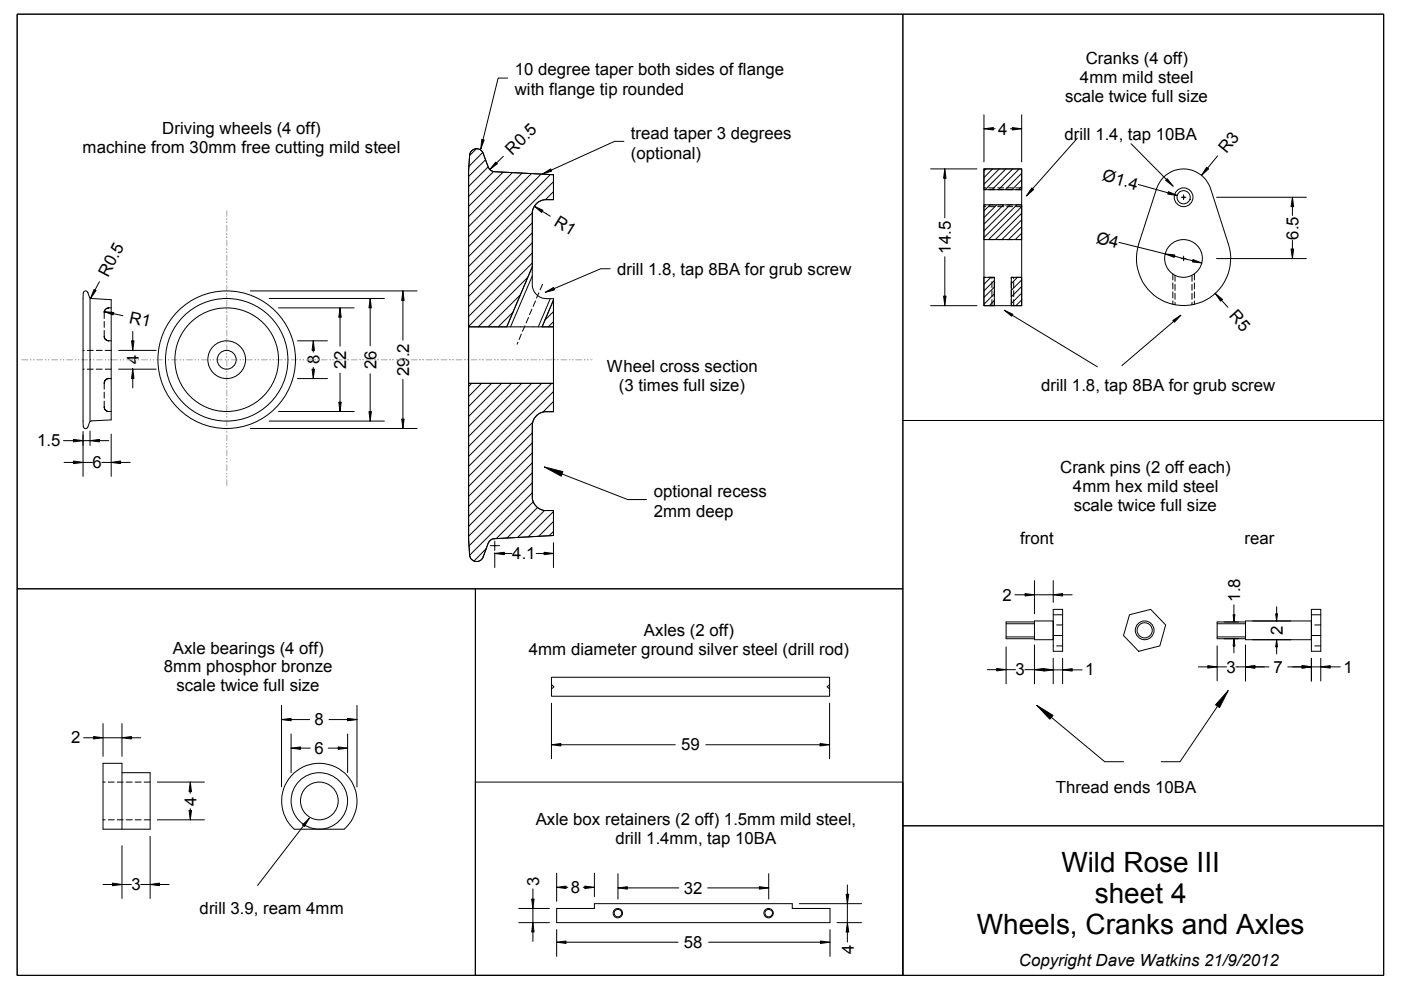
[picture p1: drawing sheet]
<svg xmlns="http://www.w3.org/2000/svg" width="297mm" height="210mm" viewBox="0 0 297 210" stroke-linecap="round" stroke-linejoin="round" font-family="sans-serif">
<g fill="none" stroke="#000" stroke-width=".21">
<path d="M3.6 3h289.8v203.8h-289.8zM3.6 3h187.8v121.8h-187.8zM107.6 16.6h-2l-3.2 13M191.4 3h102v86.2h-102zM100 32a1.48 1.48 0 0 1 2.4 .5l1.1 2.9a1.67 1.67 0 0 0 1.4 1l12.4 .6v5.3h-1.7a3 3 0 0 0-2.7 2.6v11.7l-5.5 12.7h-8v-33l.2-3.5zM101 31.5l-1.4 1.5M102.1 29.5l.6 .2-.8 1.9zM102.4 32.3l-3 3M103 33.9l-3.6 3.5M103.5 35.4l.4 .6 1 .4 12.4 .6v5.3h-1.8a3 3 0 0 0-2.6 2.7v15.6a3.1 3.1 0 0 0 2.9 2.7h1.5v24h-1.8a3 3 0 0 0-2.6 2.7v15.3a2.95 2.95 0 0 0 2.9 2.9h1.5v5.3l-13 .8-.5 .5-.3 .4-1.1 2.9a1.48 1.48 0 0 1-1.6 .9 1.48 1.48 0 0 1-1.2-1.4l-.2-3.3M103.5 35.4l-1.1-2.9a1.48 1.48 0 0 0-1.6-1 1.48 1.48 0 0 0-1.2 1.4l-.2 3.4v78M103.5 35.4l-4.1 4.1"/>
<path d="M104.6 36.4l-5.2 5.3M105.1 34.4l.3 .3-1.6 1.2zM106.7 36.5l-7.3 7.3M106.7 33.1l-1.4 1.4M108.7 36.6l-9.3 9.3M110.7 36.7l-11.3 11.3M112.7 36.8l-13.3 13.4M114.7 36.9l-15.3 15.4M115.1 36.9l1.7-1.1 .2 .5zM116.7 37l-17.3 17.4M117.3 38.5l-17.9 18M132.3 30h-2l-13.4 6.1"/>
<path d="M197.3 35.8h9.8M200.3 35.8l.3 2h-.5zM200.3 37.8v8.4M208.6 35.8h8v4.4h-8zM208.6 27.3l2-.2v.5zM208.6 24.3v10M208.6 35.8h8v29h-8zM208.6 39.8h.4M209 35.8l-.4 .4M209.6 39.8h1.3M210.4 35.8l-1.8 1.9M210.6 27.3h.4"/>
<path d="M211.5 39.8h1.3M211.9 35.8l-3.3 3.3M213.3 35.8l-4.4 4.4M213.4 39.8h1.3M214.2 27.3h.4M214.6 27.1l2 .2-2 .3zM214.7 35.8l-4.4 4.4M215.3 39.8h1.3M216.1 35.8l-4.4 4.4M216.6 24.3v10M216.6 39.5l-.7 .7M216.6 38.1l-2.1 2.1"/>
<path d="M216.6 36.7l-3.5 3.5M218.8 39.8l.4 .4-1.6 1.3zM228.4 29.3l-9.5 10.7M239.8 30.5l7.5 7.6M241.3 39.1l6.4 1.8M246.6 37.6a6 6 0 0 1 10.1 2.4l3.7 11.7a10 10 0 0 1-9.5 13.1 10 10 0 0 1-9.5-13.1l3.8-11.7 .6-1.3zM247.1 38.2l.4-.3 1.2 1.6zM255.8 35.5l.4 .3-1.4 1.4zM258.1 33.1l-2.1 2.5M21.1 59.7l-1 1.8M111.9 58.8l-10.5 10.5M112.9 58.5l-4.7 10.8"/>
<path d="M112.9 56.6l-5.5 12.7M112.9 55.8l-13.5 13.4M112.9 53.6l-13.5 13.5M112.9 51.5l-13.5 13.5M112.9 49.4l-13.5 13.5M112.9 47.2l-13.5 13.5M112.9 45.1l-13.5 13.5M113.3 43.7l1.8 .9-.3 .4zM115 44.8l1.7 1M117.3 40.6l-1.6 1.7M129.4 57h-2l-10 4.2M200.3 54.4v8.4"/>
<path d="M208.6 58.8h2.2v6h-2.2zM208.6 43.4h8v7.4h-8zM208.6 50.8h.4M208.6 43.8h.4M208.6 43.4h.4M208.6 40.2h.4M208.6 58.8h.3M208.7 58.8h-.1M209.5 58.8h1.3v.3M209.6 50.8h1.3M209.6 43.8h1.3M209.6 43.4h1.3"/>
<path d="M209.6 40.2h1.3M209.9 43.4l-1.3 1.3M210.1 58.8l-1.5 1.5M210.3 58.8v.3M210.3 59.7v1.3M210.8 59.7v1.3M210.8 59.5l-2.2 2.2M211.3 43.4l-2.7 2.7M211.5 50.8h1.3M211.5 43.8h1.3M211.5 43.4h1.3M211.5 40.2h1.3"/>
<path d="M212.8 43.4l-4.2 4.1M213.4 50.8h1.3M213.4 43.8h1.3M213.4 43.4h1.3M213.4 40.2h1.3M214.2 43.4l-5.6 5.6M214.4 58.8h2.2v6h-2.2zM214.4 59.7v1.3M214.7 58.8h-.3v.3M214.9 58.8v.3M214.9 59.7v1.3M215.3 50.8h1.3"/>
<path d="M215.3 43.8h1.3l-7 7M215.3 43.4h1.3M215.3 40.2h1.3M215.3 58.8h1.3M215.6 43.4l-7 7M215.7 58.8l-1.3 1.3M216.6 59.4l-2.2 2.2M216.6 49.4l-1.3 1.4M216.6 48l-2.8 2.8M216.6 46.6l-4.2 4.2M216.6 45.2l-5.6 5.6M237.2 51.4l9.9 2.4"/>
<path d="M247.1 53.8l2 .3-.1 .5zM247.7 40.6l1.9 .8-2-.3zM248.7 58.1v1.3M248.7 60v1.3M249 54.3l3.9 1M249.1 58.4v1.2M250.4 54.8h1.1M250.4 41.8h1.1M250.9 41.3v1M250.9 54.3v1M252.7 58.4v1.2M252.9 55l1.9 .8-2-.3z"/>
<path d="M253.2 58.1v1.3M253.2 60v1.3M257.9 54.8h19.1M257.9 41.8h19.1M273.7 52.8h.6l-.3 2zM274 41.8l.3 2h-.6zM274 43.8v1.9M274 51v1.8M17.6 74.3h.3M17.6 78.3h.3M17.8 61.8a.5 .5 0 0 1 .8 .2l.4 1 .3 .3 4.3 .2v25.5l-4.2 .2-.3 .2-.5 1.2-.3 .2h-.3l-.4-.4v-1.1v-26zM18.5 74.3h1.3"/>
<path d="M18.5 78.3h1.3M19.1 63.2v26.2M19.9 61.4l.5 .2-1.2 1.6zM20.4 74.3h1.3M20.4 78.3h1.3M22.1 66.1l2 .2-.1 .5zM22.1 70.1v1.4a1.01 1.01 0 0 0 .8 .8h.7M22.1 66.1v1.4M22.1 68.2v1.2M22.3 74.3h1.3M22.3 78.3h1.3M23.6 65.3h-.7a.99 .99 0 0 0-.8 .8"/>
<path d="M24.1 66.5l1.9 .4M25.1 74.3h8M25.1 78.3h8M27.9 72.3h.5l-.3 2zM28.1 74.3h.1zM28.1 78.2l.1 .1zM28.1 78.3l.3 2h-.5zM28.1 70.3v2M53.1 61.7h35.3M57.1 63.3h24.4M59.1 65.3h16M63.1 72.3h6.3"/>
<path d="M66.2 78.3h.5l-.3 2zM66.4 72.3l.3 2h-.5zM66.4 74.3v.4M66.4 77.9v.4M72.1 65.3l.2 2h-.5zM72.1 67.3v6.1M72.1 79.1v6.2M78.5 63.3l.2 2h-.5zM78.5 65.3v8M78.5 79.2v8M85.4 61.7l.3 2h-.5zM85.4 63.7v8.4"/>
<path d="M99.4 69.3h17.9M108.8 66.2l-3.2 3.1M109.8 72.6l-.2 .4M110.4 62.5l-6.9 6.8M110.5 70.8l-.4 1.2M111.3 69.1l-.5 1.1M112.1 67.3l-.6 1.2M112.8 65.6l-.5 1.1M113.5 63.8l-.5 1.2M114.3 62.1l-.6 1.1M115 60.3l-.5 1.2M115.6 62l1.7-1 .3 .5z"/>
<path d="M116.7 63.3l-2.6 6M117.3 63.6v5.7h-2.4zM117.3 63.6l-2.4 5.7M117.3 68.2l-1.1 1.1M117.3 66.1l-1.8 1.8M117.3 64l-.2 .2M197.3 64.8h9.8M200.1 62.8h.5l-.3 2zM210.3 61.6v1.3M210.3 63.5v1.3M210.8 61.6v1.3M210.8 63.5v1.3"/>
<path d="M210.8 63.7l-1 1.1M210.8 62.3l-2.2 2.2M210.8 60.9l-2.2 2.2M212.9 65.8l1.9 .8-.3 .5zM214.4 61.6v1.3M214.4 63.5v1.3M214.6 66.8l18.1 11M214.9 61.6v1.3M214.9 63.5v1.3M216.6 63.6l-1.2 1.2M216.6 62.1l-2.2 2.2M216.6 60.7l-2.2 2.2"/>
<path d="M248.7 67.9l1.7-1.1-1.4 1.5zM248.7 61.9v1.3M248.7 63.8v.7M248.8 68.2l-10.9 9.3M249.1 60.3v1.3M249.1 62.2v1.3M249.1 64.1v.5M252.7 60.3v1.3M252.7 62.2v1.3M252.7 64.1v.5M253.2 61.9v1.3M253.2 63.8v.7"/>
<path d="M257.6 62.2l1.6 1.3-.4 .3zM259 63.7l1.3 1.5M13.5 93.4h2.1M13.6 98h2M15.6 97.7l2 .3-2 .3zM15.6 93.2l2 .2-2 .3zM17.6 91.5v9.5M17.6 98h2M17.6 93.4h1.5M19.1 93.4l2-.2v.5zM19.1 91.4v3M21.1 93.4h2"/>
<path d="M21.6 98h2M22.1 85v1.5a1.01 1.01 0 0 0 .8 .7h.7M22.1 83.1v1.3M23.6 98l2-.3v.6zM23.6 80.3h-.8l-.5 .3-.2 .5v1.4M23.6 92v9M25.6 98h2M28.1 80.3v2M53.1 90.8h35.3M57.1 89.3h24.4M59.1 87.2h16M63.1 80.3h6.3"/>
<path d="M71.8 85.3h.5l-.2 1.9zM78.2 87.2h.5l-.2 2.1zM85.2 88.9h.5l-.3 1.9zM85.4 80.4v8.5M99.4 81.3h17.9v6h-1.8a3 3 0 0 0-2.6 2.7v15.7a3.1 3.1 0 0 0 2.5 2.5h1.9v5.3l-12.8 .8-.6 .3-.3 .4-1.4 3.5-.9 .5h-.5l-.5-.2a1.34 1.34 0 0 1-.7-1.2l-.2-3.3zM99.4 81.3h17.9M100 81.3l-.6 .7M102.1 81.3l-2.7 2.8M104.2 81.3l-4.8 4.9M106.3 81.3l-6.9 7M108.5 81.3l-9.1 9.1M110.6 81.3l-11.2 11.2"/>
<path d="M112.7 81.3l-13.3 13.4M112.9 98.1l-13.5 13.5M112.9 96l-13.5 13.5M112.9 93.9l-13.5 13.5M112.9 91.8l-13.5 13.4M112.9 89.5l-13.5 13.6M114.8 81.3l-15.4 15.5M115.4 99l3.9 1-.3 1zM117 81.3l-17.6 17.6M117.3 85.1l-2.2 2.3M117.3 83l-17.9 18M191.4 89.2h102v85.9h-102z"/>
<path d="M103.1 116.3l-2.6 2.7M103.9 115.7h2M104.9 117.3l2-.2v.5zM104.9 114.7v2M104.9 117.2v3.2M106.9 117.3h1.6M112.9 104.5l-13.3 13.2M112.9 102.4l-13.5 13.3M112.9 100.2l-13.5 13.5M113.1 106.4l-7.9 7.8M113.7 117.3h1.7M114 107.6l-6.5 6.5"/>
<path d="M115.4 117.1l1.9 .2-1.9 .3zM115.4 108.2l-5.7 5.8M117.3 115.1v5.3M117.3 112.7l-.9 .9M117.3 110.6l-3.1 3.1M117.3 108.5l-5.3 5.3M119.2 100.5l13.9 5.4h4M3.6 124.8h97.2v82h-97.2zM100.8 124.8h90.6v82h-90.6zM213.3 137.2v7.8M213.3 132.2h6M213.3 135h6"/>
<path d="M215.2 126.1h2.1M217.3 125.9l2 .2-2 .3zM219.3 131.7h4v3.9h-4zM219.3 123.1v7M219.3 136.7v8.3M219.3 131.9h-6v3.5h6M219.3 126.1h4M223.3 126.1l2-.2v.5zM223.3 123.1v4.6M223.3 129.2h2v8.9h-2zM223.3 139.6v5.4M223.3 130.3h2"/>
<path d="M223.3 134.7h2M223.3 136.9h.1M223.3 132.5h.1M224 136.9h1.3M224 132.5h1.3M225.3 126.1h2M225.3 139.6v5.4M239.5 130.3l4.5-1.1 3.1 3.3-1.2 4.4-4.5 1.2-3.2-3.4zM258.1 136.9v7.5M258.1 132.2h6M258.1 135h6M261.4 130.3h.4l-.2 1.6z"/>
<path d="M261.6 136.9l.1 .1zM261.6 135.4l.2 1.5h-.4zM261.6 128.2v2.1M261.6 136.9v1.5M264.1 136.7v7.7M264.1 131.9h-6v3.5h6M270.5 130.1h.3l-.1 1.6zM270.6 135.6l.1 .1zM270.6 131.6l.1 .1zM270.7 135.6l.1 1.6h-.3zM270.7 128.7v1.4M270.7 137.2v1.4"/>
<path d="M278 131.7h-13.9v3.9h13.9M278 129.2h2v8.9h-2zM278 139.6v4.8M278 130.3h2M278 134.7h2M278 136.9h.1M278 132.5h.1M278.8 136.9h1.2M278.8 132.5h1.2M280 139.6v4.8M17.7 156.4h2.2M19.9 156.2l1.9 .2-1.9 .3z"/>
<path d="M21.8 153.4v7M21.8 156.4h4.1M25.9 156.4l2-.2v.5zM25.9 153.4v7M27.9 156.4h1.9M59.7 152.6l2-.3v.5zM59.7 149.6v17.2M61.7 158.6l2-.2v.5zM61.7 155.6v8.2M61.7 152.6h4M63.7 158.6h2.1M69.6 158.6h2.1"/>
<path d="M69.8 152.6h3.9M71.7 158.4l2 .2-2 .3zM73.7 152.3l2 .3-2 .2zM73.7 155.6v8.2M75.7 149.6v17.2M116.9 143.6h59v4h-59zM116.9 157.9l2-.3v.6zM116.9 149.1v11.8M116.9 145.1l.5 .5-.5 .5M118.9 157.9h24.3M149.6 157.9h24.3M173.9 157.6l2 .3-2 .3z"/>
<path d="M175.9 149.1v11.8M175.9 145.1l-.5 .5 .5 .5M209.3 142h2M211.3 141.7l2 .3-2 .2zM213.3 142h2M217.3 142h2M219.3 142l2-.3v.5zM219.3 142h2M219.8 149.6l3.5 2.1-.7 .8zM221.3 141.8l2 .2-2 .3zM221.3 142h2M222.9 152.1l11.3 9.4h4"/>
<path d="M223.3 142h2M225.3 142l2-.2v.5zM227.3 142h2.1M254.1 141.4h2M256.1 141.1l2 .3-2 .2zM258.1 141.4h1.9M258.1 149.7l-7.9 11.8h-4M260.4 146.4l-1.8 3.6-.9-.6zM262 141.4h2.1M264.1 141.4l2-.3v.5zM266.1 141.4h3M273 141.4h3.1"/>
<path d="M276.1 141.1l1.9 .3-1.9 .2zM278 141.4h2M280 141.4l2-.3v.5zM282 141.4h2.2M21.8 173.8h.5M21.8 165.8h.5M22.9 173.8h1.3M22.9 165.8h1.3M24.8 173.8h1.3M24.8 165.8h1.3M25.9 163.8h5.9v12h-10v-14h4.1v14M25.9 179.3v11.2"/>
<path d="M26.8 173.8h1.2M26.8 165.8h1.2M28.7 173.8h1.2M28.7 165.8h1.2M30.6 173.8h1.2M30.6 165.8h1.2M31.8 177.3v13.2M33.4 173.8h9.9M33.4 165.8h9.9M40.1 171.8h.5l-.3 2zM40.3 165.8l.3 2.1h-.5zM40.3 167.9v.3"/>
<path d="M40.3 171.4v.4M62.3 163.9a8 8 0 0 1 11.3 .6 8 8 0 0 1-.6 11.3h-10.6a8 8 0 0 1-.1-11.9zM64.1 174.9l1.5-1.4-1 1.7zM64.3 175.1l-9.7 12.6M100.8 165.8h90.6v41h-90.6zM191.4 175.1h102v31.7h-102zM21.8 187.5h2M23.8 187.2l2.1 .3-2.1 .3zM25.9 187.5h2M29.8 187.5h2M31.8 187.5l2-.3v.6zM33.8 187.5h2.1"/>
<path d="M110 195.6h6.5M110 192.6h6.5M112.7 190.6h.5l-.2 2zM113 195.6l.2 2h-.5zM113 188.5v2.1M113 192.6v3M113 197.6v2M118 199.8l2-.3v.5zM118 188.1l2-.2v.5zM118 192.6h8v-1h42v1h8v3h-58zM118 185.1v6M118 197.1v5.7"/>
<path d="M120 199.8h23.8M120 188.1h.4M123.7 188.1h.3M124 187.9l2 .2-2 .3zM126 185.1v5M131 188.3l2-.3v.5zM131 185.3v5.3M133 188.3h10.9M150 188.3h11M150.2 199.8h23.7M161 188l2 .3-2 .2zM163 185.3v5.3"/>
<path d="M169.5 191.6h13.2M173.9 199.5l2.1 .3-2.1 .2zM176 197.1v5.7M177.5 195.6h5.2M179.4 189.6h.6l-.3 2zM179.7 195.6l.3 2h-.6zM179.7 187.6v2M179.7 191.6v4M179.7 197.6v2.1"/>
<circle cx="250.9" cy="54.8" r="4"/>
<circle cx="250.9" cy="41.8" r="1.4"/>
<circle cx="251" cy="41.8" r="1.99"/>
<circle cx="48.1" cy="76.3" r="13"/>
<circle cx="48.1" cy="76.3" r="14.6"/>
<circle cx="48.1" cy="76.3" r="4"/>
<circle cx="48.1" cy="76.3" r="11"/>
<circle cx="48.1" cy="76.3" r="2"/>
<circle cx="242.7" cy="133.6" r="1.99"/>
<circle cx="242.7" cy="133.6" r="1.61"/>
<circle cx="67.7" cy="169.8" r="6"/>
<circle cx="67.7" cy="169.8" r="4"/>
<circle cx="131" cy="193.6" r="1"/>
<circle cx="131" cy="193.6" r=".8"/>
<circle cx="163" cy="193.6" r="1"/>
<circle cx="163" cy="193.6" r=".8"/>
</g>
<g fill="#000">
<path d="M102.1 29.5l.6 .2-.8 1.9 .5-2-.5 2z" fill-rule="evenodd"/>
<path d="M105.1 34.4l.3 .3-1.6 1.2 1.5-1.4-1.5 1.4z" fill-rule="evenodd"/>
<path d="M115.1 36.9l1.7-1.1 .2 .5-1.9 .6 1.8-.8z" fill-rule="evenodd"/>
<path d="M200.3 35.8l.3 2h-.5l.2-2v2z" fill-rule="evenodd"/>
<path d="M208.6 27.3l2-.2v.5l-2-.3h2z" fill-rule="evenodd"/>
<path d="M214.6 27.1l2 .2h-2h2l-2 .3z" fill-rule="evenodd"/>
<path d="M247.1 38.2l.4-.3 1.2 1.6-1.4-1.4 1.4 1.4z" fill-rule="evenodd"/>
<path d="M255.8 35.5l.4 .3-1.4 1.4 1.2-1.6-1.2 1.6z" fill-rule="evenodd"/>
<path d="M113.3 43.7l1.8 .9-.3 .4-1.5-1.3 1.7 1.1z" fill-rule="evenodd"/>
<path d="M218.8 39.8l.4 .4-1.6 1.3 1.3-1.5-1.3 1.5z" fill-rule="evenodd"/>
<path d="M247.7 40.6l1.9 .8-1.9-.5 1.9 .5-2-.3z" fill-rule="evenodd"/>
<path d="M247.1 53.8l2 .3-.1 .5-1.9-.8 1.9 .5z" fill-rule="evenodd"/>
<path d="M252.9 55l1.9 .8-1.9-.5 1.9 .5-2-.3z" fill-rule="evenodd"/>
<path d="M273.7 52.8h.6l-.3 2v-2v2z" fill-rule="evenodd"/>
<path d="M274 41.8l.3 2h-.6l.3-2v2z" fill-rule="evenodd"/>
<path d="M19.9 61.4l.5 .2-1.2 1.6 .9-1.7-.9 1.7z" fill-rule="evenodd"/>
<path d="M22.1 66.1l2 .2-.1 .5-1.9-.7 2 .4z" fill-rule="evenodd"/>
<path d="M27.9 72.3h.5l-.3 2v-2v2z" fill-rule="evenodd"/>
<path d="M66.4 72.3l.3 2h-.5l.2-2v2z" fill-rule="evenodd"/>
<path d="M66.2 78.3h.5l-.3 2v-2v2z" fill-rule="evenodd"/>
<path d="M72.1 65.3l.2 2h-.5l.3-2v2z" fill-rule="evenodd"/>
<path d="M78.5 63.3l.2 2h-.5l.3-2v2z" fill-rule="evenodd"/>
<path d="M85.4 61.7l.3 2h-.5l.2-2v2z" fill-rule="evenodd"/>
<path d="M115.6 62l1.7-1 .3 .5-2 .5 1.8-.8z" fill-rule="evenodd"/>
<path d="M200.1 62.8h.5l-.3 2v-2v2z" fill-rule="evenodd"/>
<path d="M212.9 65.8l1.9 .8-.3 .5-1.6-1.3 1.7 1z" fill-rule="evenodd"/>
<path d="M248.7 67.9l1.7-1.1-1.6 1.4 1.6-1.4-1.4 1.5z" fill-rule="evenodd"/>
<path d="M257.6 62.2l1.6 1.3-.4 .3-1.2-1.6 1.4 1.5z" fill-rule="evenodd"/>
<path d="M15.6 97.7l2 .3h-2h2l-2 .3z" fill-rule="evenodd"/>
<path d="M15.6 93.2l2 .2h-2h2l-2 .3z" fill-rule="evenodd"/>
<path d="M19.1 93.4l2-.2v.5l-2-.3h2z" fill-rule="evenodd"/>
<path d="M23.6 98l2-.3v.6l-2-.3h2z" fill-rule="evenodd"/>
<path d="M28.1 78.3l.3 2h-.5l.2-2v2z" fill-rule="evenodd"/>
<path d="M71.8 85.3h.5l-.2 1.9v-1.9v1.9z" fill-rule="evenodd"/>
<path d="M78.2 87.2h.5l-.2 2.1v-2.1v2.1z" fill-rule="evenodd"/>
<path d="M85.2 88.9h.5l-.3 1.9v-1.9v1.9z" fill-rule="evenodd"/>
<path d="M104.9 117.3l2-.2v.5l-2-.3h2z" fill-rule="evenodd"/>
<path d="M115.4 117.1l1.9 .2h-1.9h1.9l-1.9 .3z" fill-rule="evenodd"/>
<path d="M115.4 99l3.9 1-.3 1-3.6-2 3.8 1.5z" fill-rule="evenodd"/>
<path d="M217.3 125.9l2 .2h-2h2l-2 .3z" fill-rule="evenodd"/>
<path d="M223.3 126.1l2-.2v.5l-2-.3h2z" fill-rule="evenodd"/>
<path d="M261.4 130.3h.4l-.2 1.6v-1.6v1.6z" fill-rule="evenodd"/>
<path d="M261.6 135.4l.2 1.5h-.4l.2-1.5v1.5z" fill-rule="evenodd"/>
<path d="M270.5 130.1h.3l-.1 1.6v-1.6v1.6z" fill-rule="evenodd"/>
<path d="M270.7 135.6l.1 1.6h-.3l.2-1.6v1.6z" fill-rule="evenodd"/>
<path d="M19.9 156.2l1.9 .2h-1.9h1.9l-1.9 .3z" fill-rule="evenodd"/>
<path d="M25.9 156.4l2-.2v.5l-2-.3h2z" fill-rule="evenodd"/>
<path d="M59.7 152.6l2-.3v.5l-2-.2h2z" fill-rule="evenodd"/>
<path d="M61.7 158.6l2-.2v.5l-2-.3h2z" fill-rule="evenodd"/>
<path d="M71.7 158.4l2 .2h-2h2l-2 .3z" fill-rule="evenodd"/>
<path d="M73.7 152.3l2 .3h-2h2l-2 .2z" fill-rule="evenodd"/>
<path d="M116.9 157.9l2-.3v.6l-2-.3h2z" fill-rule="evenodd"/>
<path d="M173.9 157.6l2 .3h-2h2l-2 .3z" fill-rule="evenodd"/>
<path d="M211.3 141.7l2 .3h-2h2l-2 .2z" fill-rule="evenodd"/>
<path d="M219.3 142l2-.3v.5l-2-.2h2z" fill-rule="evenodd"/>
<path d="M221.3 141.8l2 .2h-2h2l-2 .3z" fill-rule="evenodd"/>
<path d="M219.8 149.6l3.5 2.1-.7 .8-2.8-2.9 3.1 2.5z" fill-rule="evenodd"/>
<path d="M225.3 142l2-.2v.5l-2-.3h2z" fill-rule="evenodd"/>
<path d="M256.1 141.1l2 .3h-2h2l-2 .2z" fill-rule="evenodd"/>
<path d="M260.4 146.4l-1.8 3.6-.9-.6 2.7-3-2.3 3.3z" fill-rule="evenodd"/>
<path d="M264.1 141.4l2-.3v.5l-2-.2h2z" fill-rule="evenodd"/>
<path d="M264.1 141.4l2-.3v.5l-2-.2h2z" fill-rule="evenodd"/>
<path d="M276.1 141.1l1.9 .3h-1.9h1.9l-1.9 .2z" fill-rule="evenodd"/>
<path d="M276.1 141.1l1.9 .3h-1.9h1.9l-1.9 .2z" fill-rule="evenodd"/>
<path d="M280 141.4l2-.3v.5l-2-.2h2z" fill-rule="evenodd"/>
<path d="M40.1 171.8h.5l-.3 2v-2v2z" fill-rule="evenodd"/>
<path d="M40.3 165.8l.3 2.1h-.5l.2-2.1v2.1z" fill-rule="evenodd"/>
<path d="M65.6 173.5l-1 1.7-.5-.3 1.5-1.4-1.3 1.6z" fill-rule="evenodd"/>
<path d="M23.8 187.2l2.1 .3h-2.1h2.1l-2.1 .3z" fill-rule="evenodd"/>
<path d="M31.8 187.5l2-.3v.6l-2-.3h2z" fill-rule="evenodd"/>
<path d="M112.7 190.6h.5l-.2 2v-2v2z" fill-rule="evenodd"/>
<path d="M113 195.6l.2 2h-.5l.3-2v2z" fill-rule="evenodd"/>
<path d="M118 199.8l2-.3v.5l-2-.2h2z" fill-rule="evenodd"/>
<path d="M118 188.1l2-.2v.5l-2-.3h2z" fill-rule="evenodd"/>
<path d="M124 187.9l2 .2h-2h2l-2 .3z" fill-rule="evenodd"/>
<path d="M131 188.3l2-.3v.5l-2-.2h2z" fill-rule="evenodd"/>
<path d="M161 188l2 .3h-2h2l-2 .2z" fill-rule="evenodd"/>
<path d="M173.9 199.5l2.1 .3h-2.1h2.1l-2.1 .2z" fill-rule="evenodd"/>
<path d="M179.7 195.6l.3 2h-.6l.3-2v2z" fill-rule="evenodd"/>
<path d="M179.4 189.6h.6l-.3 2v-2v2z" fill-rule="evenodd"/>
</g>
<g fill="none" stroke="#a8a8a8" stroke-width=".21">
<path d="M48 59.8l.1 .1zM48 59.1l.1 .1zM48 56.6l.1 .1zM48 56h.1zM48 53.4l.1 .1zM48 52.8l.1 .1zM48 50.2l.1 .1zM48 49.6l.1 .1zM48 47.1l.1 .1zM48 46.4l.1 .1zM48.1 44.7v1.1M48.1 47.8v1.2"/>
<path d="M48.1 50.9v1.3M48.1 54.1v1.3M48.1 57.3v1.2M4.6 76.3h1.3M6.5 76.2l.1 .1zM7.1 76.2l.1 .1zM7.8 76.3h1.3M9.6 76.2l.1 .1zM10.3 76.2l.1 .1zM11 76.3h1.2M12.8 76.2l.1 .1zM13.5 76.2v.1z"/>
<path d="M14.1 76.3h1.3M16 76.2l.1 .1zM16.6 76.2l.1 .1zM17.3 76.3h1.3M19.2 76.2l.1 .1zM19.8 76.2l.1 .1zM20.5 76.3h1.3M22.3 76.2l.1 .1zM23 76.2l.1 .1zM23.7 76.3h1.2M25.5 76.2l.1 .1zM26.2 76.2v.1z"/>
<path d="M26.8 76.3h1.3M28.7 76.2l.1 .1zM29.3 76.2l.1 .1zM30 76.3h1.3M31.9 76.2l.1 .1zM32.5 76.2l.1 .1zM33.2 76.3h1.3M35 76.2l.1 .1zM35.7 76.2l.1 .1zM36.4 76.3h1.2M38.2 76.2l.1 .1zM38.9 76.2v.1z"/>
<path d="M39.5 76.3h1.3M41.4 76.2l.1 .1zM42 76.2l.1 .1zM42.7 76.3h1.3M44.6 76.2l.1 .1zM45.2 76.2l.1 .1zM45.9 76.3h1.3M47.7 76.2l.1 .1zM48 78.8l.1 .1zM48 78.2l.1 .1zM48 75.6l.1 .1zM48 75l.1 .1z"/>
<path d="M48 72.5l.1 .1zM48 71.8l.1 .1zM48 69.3l.1 .1zM48 68.7h.1zM48 66.1l.1 .1zM48 65.5l.1 .1zM48 62.9l.1 .1zM48 62.3l.1 .1zM48.1 60.5v1.2M48.1 63.6v1.3M48.1 66.8v1.3M48.1 70v1.2"/>
<path d="M48.1 73.2v1.2M48.1 76.3v1.3M48.1 79.5v1.3M48.4 76.2l.1 .1zM49.1 76.3h1.2M50.9 76.2l.1 .1zM51.6 76.2v.1zM52.2 76.3h1.3M54.1 76.2l.1 .1zM54.7 76.2l.1 .1zM55.4 76.3h1.3M57.3 76.2l.1 .1z"/>
<path d="M57.9 76.2l.1 .1zM58.6 76.3h1.3M60.4 76.2l.1 .1zM61.1 76.2l.1 .1zM61.8 76.3h1.2M63.6 76.2l.1 .1zM64.3 76.2v.1zM64.9 76.3h1.3M66.8 76.2l.1 .1zM67.4 76.2l.1 .1zM68.1 76.3h1.3M70 76.2l.1 .1z"/>
<path d="M70.6 76.2l.1 .1zM71.3 76.3h1.3M73.1 76.2l.1 .1zM73.8 76.2l.1 .1zM74.5 76.3h1.2M76.3 76.2l.1 .1zM77 76.2v.1zM77.6 76.3h1.3M79.5 76.2l.1 .1zM80.1 76.2l.1 .1zM80.8 76.3h1.3M82.7 76.2l.1 .1z"/>
<path d="M83.3 76.2l.1 .1zM84 76.3h1.3M85.8 76.2l.1 .1zM86.5 76.2l.1 .1zM87.2 76.3h1.2M89 76.2l.1 .1zM89.7 76.2v.1zM90.3 76.3h1.3M92.2 76.2l.1 .1zM92.8 76.2l.1 .1zM93.5 76.3h1.3M95.4 76.2l.1 .1z"/>
<path d="M96 76.2l.1 .1zM96.7 76.3h1.3M98.5 76.2l.1 .1zM99.2 76.2l.1 .1zM99.9 76.3h1.2M101.7 76.2l.1 .1zM102.4 76.2v.1zM103 76.3h1.3M104.9 76.2l.1 .1zM105.5 76.2l.1 .1zM106.2 76.3h1.3M108.1 76.2l.1 .1z"/>
<path d="M108.7 76.2l.1 .1zM109.4 76.3h1.3M111.2 76.2l.1 .1zM111.9 76.2l.1 .1zM112.6 76.3h1.2M114.4 76.2l.1 .1zM115.1 76.2v.1zM115.7 76.3h1.3M117.6 76.2l.1 .1zM118.2 76.2l.1 .1zM118.9 76.3h1.3M120.8 76.2l.1 .1z"/>
<path d="M121.4 76.2l.1 .1zM122.1 76.3h1.3M123.9 76.2l.1 .1zM124.6 76.2l.1 .1zM125.3 76.3h.3M48 97.9l.1 .1zM48 97.2l.1 .1zM48 94.7l.1 .1zM48 94.1h.1zM48 91.5l.1 .1zM48 90.9l.1 .1zM48 88.3l.1 .1z"/>
<path d="M48 87.7l.1 .1zM48 85.2l.1 .1zM48 84.5l.1 .1zM48 82l.1 .1zM48 81.4h.1zM48.1 82.7v1.2M48.1 85.9v1.2M48.1 89v1.3M48.1 92.2v1.3M48.1 95.4v1.2M48.1 98.6v1.2M48 101l.1 .1z"/>
<path d="M48 100.4l.1 .1zM48.1 101.7v1.3M223.3 131.7v3.9"/>
</g>
<g font-size="5.9">
<text x="225" y="184.8">Wild Rose III</text>
<text x="232.1" y="191.4">sheet 4</text>
<text x="207.1" y="198">Wheels, Cranks and Axles</text>
</g>
<g font-size="3.6">
<text x="109.1" y="16">10 degree taper both sides of flange</text>
<text x="229" y="17.6">4mm mild steel</text>
<text x="230.2" y="13.6">Cranks (4 off)</text>
<text x="109.1" y="20.2">with flange tip rounded</text>
<text x="225.8" y="21.6">scale twice full size</text>
<text x="34.4" y="28.4">Driving wheels (4 off)</text>
<text x="133.8" y="29.4">tread taper 3 degrees</text>
<text x="211.6" y="28.5">4</text>
<text x="225.7" y="29.7">drill 1.4, tap 10BA</text>
<text x="17.5" y="32.4">machine from 30mm free cutting mild steel</text>
<text x="108.6" y="33" transform="rotate(-44 108.6 33)">R0.5</text>
<text x="133.8" y="33.6">(optional)</text>
<text x="260.1" y="32.7" transform="rotate(-51 260.1 32.7)">R3</text>
<text x="233.5" y="38.2" transform="rotate(16 233.5 38.2)">Ø1.4</text>
<text x="117.3" y="47.7" transform="rotate(32 117.3 47.7)">R1</text>
<text x="201.6" y="53.8" transform="rotate(-90 201.6 53.8)">14.5</text>
<text x="232.3" y="51.4" transform="rotate(14 232.3 51.4)">Ø4</text>
<text x="275.3" y="50.8" transform="rotate(-90 275.3 50.8)">6.5</text>
<text x="22.9" y="59" transform="rotate(-62 22.9 59)">R0.5</text>
<text x="130.8" y="58.2">drill 1.8, tap 8BA for grub screw</text>
<text x="27.2" y="68.5" transform="rotate(12 27.2 68.5)">R1</text>
<text x="260.4" y="67.1" transform="rotate(48 260.4 67.1)">R5</text>
<text x="29.5" y="77.3" transform="rotate(-90 29.5 77.3)">4</text>
<text x="67.8" y="77.3" transform="rotate(-90 67.8 77.3)">8</text>
<text x="73.4" y="78.3" transform="rotate(-90 73.4 78.3)">22</text>
<text x="79.8" y="78.3" transform="rotate(-90 79.8 78.3)">26</text>
<text x="86.7" y="79.8" transform="rotate(-90 86.7 79.8)">29.2</text>
<text x="128.6" y="78.9">Wheel cross section</text>
<text x="131.2" y="82.9">(3 times full size)</text>
<text x="220.7" y="82.8">drill 1.8, tap 8BA for grub screw</text>
<text x="7.9" y="94.7">1.5</text>
<text x="19.6" y="99.2">6</text>
<text x="224.8" y="100.4">Crank pins (2 off each)</text>
<text x="138.6" y="105.3">optional recess</text>
<text x="227.5" y="104.4">4mm hex mild steel</text>
<text x="138.6" y="109.6">2mm deep</text>
<text x="227.7" y="108.3">scale twice full size</text>
<text x="108.6" y="118.6">4.1</text>
<text x="216.3" y="115.4">front</text>
<text x="263.9" y="115.4">rear</text>
<text x="212.6" y="127.3">2</text>
<text x="263" y="127.6" transform="rotate(-90 263 127.6)">1.8</text>
<text x="136.5" y="134.9">Axles (2 off)</text>
<text x="272" y="134.6" transform="rotate(-90 272 134.6)">2</text>
<text x="34.8" y="142.6">8mm phosphor bronze</text>
<text x="36.7" y="138.6">Axle bearings (4 off)</text>
<text x="112.1" y="138.9">4mm diameter ground silver steel (drill rod)</text>
<text x="215.3" y="143.2">3</text>
<text x="230.1" y="143.2">1</text>
<text x="260.1" y="142.6">3</text>
<text x="270" y="142.6">7</text>
<text x="284.8" y="142.6">1</text>
<text x="37.4" y="146.6">scale twice full size</text>
<text x="66.7" y="153.8">8</text>
<text x="15.1" y="157.6">2</text>
<text x="66.7" y="159.9">6</text>
<text x="144.4" y="159.1">59</text>
<text x="41.7" y="170.8" transform="rotate(-90 41.7 170.8)">4</text>
<text x="223.9" y="168.2">Thread ends 10BA</text>
<text x="113.6" y="174.9">Axle box retainers (2 off) 1.5mm mild steel,</text>
<text x="130.5" y="178.9">drill 1.4mm, tap 10BA</text>
<text x="27.9" y="188.7">3</text>
<text x="114.3" y="187.8" transform="rotate(-90 114.3 187.8)">3</text>
<text x="121" y="189.4">8</text>
<text x="145" y="189.5">32</text>
<text x="42.3" y="193.9">drill 3.9, ream 4mm</text>
<text x="145" y="201">58</text>
<text x="181" y="202.4" transform="rotate(-90 181 202.4)">4</text>
<text x="216" y="204.9">Copyright Dave Watkins 21/9/2012</text>
</g>
</svg>
